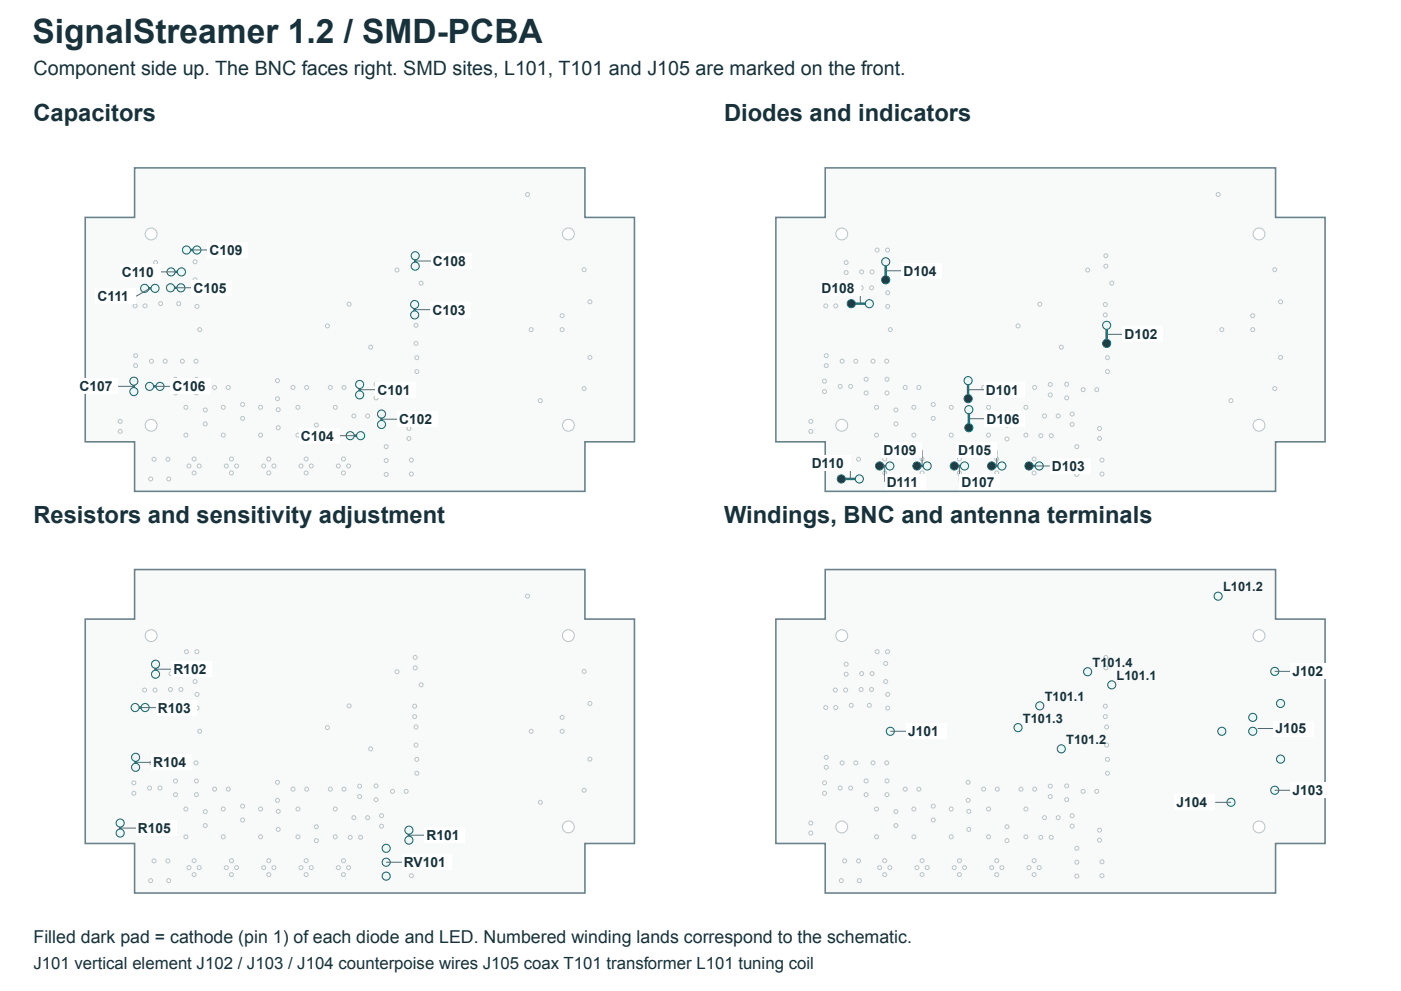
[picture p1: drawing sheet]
<svg xmlns="http://www.w3.org/2000/svg" width="420mm" height="297mm" viewBox="0 0 420 297" stroke-linecap="round" stroke-linejoin="round" font-family="sans-serif">
<path d="M40.3 50.3h135.1v14.9h14.8v67.2h-14.8v14.9h-135.1v-14.9h-14.8v-67.2h14.8z" fill="#f8faf9" stroke="#68818a" stroke-width=".47"/>
<g fill="#fff" stroke="#b8c4c7" stroke-width=".3">
<circle cx="58.5" cy="83.9" r=".59"/>
<circle cx="58.5" cy="78.5" r=".59"/>
<circle cx="124.5" cy="76.7" r=".59"/>
<circle cx="124.5" cy="79.8" r=".59"/>
<circle cx="123.3" cy="137.9" r=".59"/>
<circle cx="123.3" cy="142.1" r=".59"/>
<circle cx="104.7" cy="91.2" r=".59"/>
<circle cx="111.1" cy="104.1" r=".59"/>
<circle cx="98.1" cy="97.7" r=".59"/>
<circle cx="119" cy="80.9" r=".59"/>
<circle cx="101.4" cy="139.6" r=".59"/>
<circle cx="104.5" cy="139.6" r=".59"/>
<circle cx="83.2" cy="114.1" r=".59"/>
<circle cx="83.2" cy="119.5" r=".59"/>
<circle cx="103" cy="141.7" r=".59"/>
<circle cx="103" cy="137.6" r=".59"/>
<circle cx="124.3" cy="91.3" r=".59"/>
<circle cx="124.3" cy="94.4" r=".59"/>
<circle cx="103.1" cy="116.1" r=".59"/>
<circle cx="99" cy="116.1" r=".59"/>
<circle cx="121.8" cy="116.8" r=".59"/>
<circle cx="117.7" cy="116.8" r=".59"/>
<circle cx="115.8" cy="142.2" r=".59"/>
<circle cx="115.8" cy="138" r=".59"/>
<circle cx="115.8" cy="133.9" r=".59"/>
<circle cx="114.4" cy="124.1" r=".59"/>
<circle cx="114.4" cy="127.2" r=".59"/>
<circle cx="110.2" cy="124.7" r=".59"/>
<circle cx="106.1" cy="124.7" r=".59"/>
<circle cx="125" cy="111.4" r=".59"/>
<circle cx="125" cy="107.2" r=".59"/>
<circle cx="122.6" cy="128.4" r=".59"/>
<circle cx="122.6" cy="131.4" r=".59"/>
<circle cx="100.5" cy="122.1" r=".59"/>
<circle cx="100.5" cy="130.4" r=".59"/>
<circle cx="105" cy="130.6" r=".59"/>
<circle cx="108.1" cy="130.6" r=".59"/>
<circle cx="87.8" cy="116.1" r=".59"/>
<circle cx="91.9" cy="116.1" r=".59"/>
<circle cx="93.3" cy="139.6" r=".59"/>
<circle cx="90.2" cy="139.6" r=".59"/>
<circle cx="46.6" cy="78.7" r=".59"/>
<circle cx="46.6" cy="81.7" r=".59"/>
<circle cx="91.8" cy="137.6" r=".59"/>
<circle cx="91.8" cy="141.7" r=".59"/>
<circle cx="89.3" cy="122.1" r=".59"/>
<circle cx="89.3" cy="130.4" r=".59"/>
<circle cx="51.1" cy="86.3" r=".59"/>
<circle cx="54.2" cy="86.3" r=".59"/>
<circle cx="82.1" cy="139.6" r=".59"/>
<circle cx="79" cy="139.6" r=".59"/>
<circle cx="68.4" cy="116.1" r=".59"/>
<circle cx="64.3" cy="116.1" r=".59"/>
<circle cx="78.1" cy="122.1" r=".59"/>
<circle cx="78.1" cy="130.4" r=".59"/>
<circle cx="80.6" cy="137.6" r=".59"/>
<circle cx="80.6" cy="141.7" r=".59"/>
<circle cx="40.5" cy="91.7" r=".59"/>
<circle cx="43.5" cy="91.7" r=".59"/>
<circle cx="70.9" cy="139.6" r=".59"/>
<circle cx="67.8" cy="139.6" r=".59"/>
<circle cx="69.4" cy="137.6" r=".59"/>
<circle cx="69.4" cy="141.7" r=".59"/>
<circle cx="40.7" cy="106.6" r=".59"/>
<circle cx="40.7" cy="109.6" r=".59"/>
<circle cx="66.9" cy="122.1" r=".59"/>
<circle cx="66.9" cy="130.4" r=".59"/>
<circle cx="58.9" cy="117.8" r=".59"/>
<circle cx="58.9" cy="113.7" r=".59"/>
<circle cx="44.8" cy="115.8" r=".59"/>
<circle cx="48" cy="115.8" r=".59"/>
<circle cx="40.1" cy="117.4" r=".59"/>
<circle cx="40.1" cy="114.2" r=".59"/>
<circle cx="55.7" cy="122.1" r=".59"/>
<circle cx="55.7" cy="130.4" r=".59"/>
<circle cx="58.2" cy="137.6" r=".59"/>
<circle cx="58.2" cy="141.7" r=".59"/>
<circle cx="36" cy="126.3" r=".59"/>
<circle cx="36" cy="129.3" r=".59"/>
<circle cx="52.6" cy="117.8" r=".59"/>
<circle cx="52.6" cy="113.7" r=".59"/>
<circle cx="59.7" cy="139.6" r=".59"/>
<circle cx="56.6" cy="139.6" r=".59"/>
<circle cx="94.8" cy="127.4" r=".59"/>
<circle cx="94.8" cy="131.6" r=".59"/>
<circle cx="112.7" cy="115.1" r=".59"/>
<circle cx="112.7" cy="119.2" r=".59"/>
<circle cx="124.7" cy="97.5" r=".59"/>
<circle cx="124.7" cy="102.9" r=".59"/>
<circle cx="107.8" cy="118.3" r=".59"/>
<circle cx="107.8" cy="115.2" r=".59"/>
<circle cx="72.7" cy="121.2" r=".59"/>
<circle cx="72.7" cy="125.4" r=".59"/>
<circle cx="83.4" cy="128.2" r=".59"/>
<circle cx="83.4" cy="122.8" r=".59"/>
<circle cx="59" cy="74.9" r=".59"/>
<circle cx="55.9" cy="74.9" r=".59"/>
<circle cx="54.7" cy="108.2" r=".59"/>
<circle cx="58.8" cy="108.2" r=".59"/>
<circle cx="59.1" cy="87.7" r=".59"/>
<circle cx="59.1" cy="91.8" r=".59"/>
<circle cx="61.5" cy="122.9" r=".59"/>
<circle cx="61.5" cy="127" r=".59"/>
<circle cx="54.4" cy="81.5" r=".59"/>
<circle cx="51.3" cy="81.5" r=".59"/>
<circle cx="48.2" cy="91" r=".59"/>
<circle cx="53.6" cy="91" r=".59"/>
<circle cx="50.3" cy="137.6" r=".59"/>
<circle cx="46.2" cy="137.6" r=".59"/>
<circle cx="45.2" cy="143.5" r=".59"/>
<circle cx="50.6" cy="143.5" r=".59"/>
<circle cx="45.4" cy="108.2" r=".59"/>
<circle cx="49.5" cy="108.2" r=".59"/>
<circle cx="46.5" cy="86.4" r=".59"/>
<circle cx="43.4" cy="86.4" r=".59"/>
<circle cx="170.4" cy="127.5" r="1.77"/>
<circle cx="162" cy="120.1" r=".59"/>
<circle cx="45.3" cy="70.1" r="1.78"/>
<circle cx="170.4" cy="70.1" r="1.78"/>
<circle cx="175.1" cy="80.8" r=".59"/>
<circle cx="176.9" cy="90.4" r=".59"/>
<circle cx="168.5" cy="94.6" r=".59"/>
<circle cx="176.9" cy="107.1" r=".59"/>
<circle cx="168.5" cy="98.8" r=".59"/>
<circle cx="159.2" cy="98.8" r=".59"/>
<circle cx="45.3" cy="127.5" r="1.77"/>
<circle cx="175.1" cy="116.5" r=".59"/>
<circle cx="59.9" cy="98.8" r=".59"/>
<circle cx="158.1" cy="58.3" r=".59"/>
<circle cx="126.2" cy="84.9" r=".59"/>
</g>
<path d="M107.8 115.2v3.1" fill="none" stroke="#187078" stroke-width=".74" stroke-linecap="butt"/>
<g fill="#ecf8f6" stroke="#12636a" stroke-width=".3">
<circle cx="107.8" cy="118.3" r="1.21"/>
<circle cx="107.8" cy="115.2" r="1.21"/>
</g>
<path d="M114.4 124.1v3.1" fill="none" stroke="#187078" stroke-width=".74" stroke-linecap="butt"/>
<g fill="#ecf8f6" stroke="#12636a" stroke-width=".3">
<circle cx="114.4" cy="124.1" r="1.21"/>
<circle cx="114.4" cy="127.2" r="1.21"/>
</g>
<path d="M124.3 91.3v3.1" fill="none" stroke="#187078" stroke-width=".74" stroke-linecap="butt"/>
<g fill="#ecf8f6" stroke="#12636a" stroke-width=".3">
<circle cx="124.3" cy="91.3" r="1.21"/>
<circle cx="124.3" cy="94.4" r="1.21"/>
</g>
<path d="M105 130.6h3.1" fill="none" stroke="#187078" stroke-width=".74" stroke-linecap="butt"/>
<g fill="#ecf8f6" stroke="#12636a" stroke-width=".3">
<circle cx="105" cy="130.6" r="1.21"/>
<circle cx="108.1" cy="130.6" r="1.21"/>
</g>
<path d="M51.1 86.2h3.1" fill="none" stroke="#187078" stroke-width=".74" stroke-linecap="butt"/>
<g fill="#ecf8f6" stroke="#12636a" stroke-width=".3">
<circle cx="51.1" cy="86.3" r="1.21"/>
<circle cx="54.2" cy="86.3" r="1.21"/>
</g>
<path d="M44.8 115.8h3.1" fill="none" stroke="#187078" stroke-width=".74" stroke-linecap="butt"/>
<g fill="#ecf8f6" stroke="#12636a" stroke-width=".3">
<circle cx="44.8" cy="115.8" r="1.21"/>
<circle cx="48" cy="115.8" r="1.21"/>
</g>
<path d="M40.1 114.2v3.2" fill="none" stroke="#187078" stroke-width=".74" stroke-linecap="butt"/>
<g fill="#ecf8f6" stroke="#12636a" stroke-width=".3">
<circle cx="40.1" cy="117.4" r="1.21"/>
<circle cx="40.1" cy="114.2" r="1.21"/>
</g>
<path d="M124.5 76.7v3.1" fill="none" stroke="#187078" stroke-width=".74" stroke-linecap="butt"/>
<g fill="#ecf8f6" stroke="#12636a" stroke-width=".3">
<circle cx="124.5" cy="76.7" r="1.21"/>
<circle cx="124.5" cy="79.8" r="1.21"/>
</g>
<path d="M55.9 74.9h3.1" fill="none" stroke="#187078" stroke-width=".74" stroke-linecap="butt"/>
<g fill="#ecf8f6" stroke="#12636a" stroke-width=".3">
<circle cx="59" cy="74.9" r="1.21"/>
<circle cx="55.9" cy="74.9" r="1.21"/>
</g>
<path d="M51.3 81.5h3.1" fill="none" stroke="#187078" stroke-width=".74" stroke-linecap="butt"/>
<g fill="#ecf8f6" stroke="#12636a" stroke-width=".3">
<circle cx="54.4" cy="81.5" r="1.21"/>
<circle cx="51.3" cy="81.5" r="1.21"/>
</g>
<path d="M43.4 86.4h3.1" fill="none" stroke="#187078" stroke-width=".74" stroke-linecap="butt"/>
<g fill="#ecf8f6" stroke="#12636a" stroke-width=".3">
<circle cx="46.5" cy="86.4" r="1.21"/>
<circle cx="43.4" cy="86.4" r="1.21"/>
</g>
<path d="M107.8 116.8h4.7" fill="none" stroke="#526b74" stroke-width=".3"/>
<path d="M112.5 114.4h12.2v4.8h-12.2z" fill="#fff"/>
<path d="M114.4 125.6h4.7" fill="none" stroke="#526b74" stroke-width=".3"/>
<path d="M119.1 123.3h12.2v4.7h-12.2z" fill="#fff"/>
<path d="M124.3 92.8h4.7" fill="none" stroke="#526b74" stroke-width=".3"/>
<path d="M129 90.4h12.2v4.8h-12.2z" fill="#fff"/>
<path d="M101.8 130.6h4.7" fill="none" stroke="#526b74" stroke-width=".3"/>
<path d="M89.6 128.2h12.2v4.7h-12.2z" fill="#fff"/>
<path d="M52.7 86.2h4.7" fill="none" stroke="#526b74" stroke-width=".3"/>
<path d="M57.4 83.9h12.2v4.7h-12.2z" fill="#fff"/>
<path d="M46.4 115.8h4.7" fill="none" stroke="#526b74" stroke-width=".3"/>
<path d="M51.1 113.4h12.2v4.8h-12.2z" fill="#fff"/>
<path d="M35.4 115.8h4.7" fill="none" stroke="#526b74" stroke-width=".3"/>
<path d="M23.2 113.4h12.2v4.8h-12.2z" fill="#fff"/>
<path d="M124.5 78.2h4.7" fill="none" stroke="#526b74" stroke-width=".3"/>
<path d="M129.2 75.9h12.2v4.7h-12.2z" fill="#fff"/>
<path d="M57.5 74.9h4.7" fill="none" stroke="#526b74" stroke-width=".3"/>
<path d="M62.2 72.5h12.2v4.8h-12.2z" fill="#fff"/>
<path d="M48.1 81.5h4.7" fill="none" stroke="#526b74" stroke-width=".3"/>
<path d="M35.9 79.1h12.2v4.7h-12.2z" fill="#fff"/>
<path d="M40.8 88.8l4.1-2.4z" fill="#18313a" stroke="#526b74" stroke-width=".3"/>
<path d="M28.6 86.4h12.2v4.7h-12.2z" fill="#fff"/>
<path d="M247.4 50.3h135v14.9h14.8v67.2h-14.8v14.9h-135v-14.9h-14.8v-67.2h14.8z" fill="#f8faf9" stroke="#68818a" stroke-width=".47"/>
<g fill="#fff" stroke="#b8c4c7" stroke-width=".3">
<circle cx="265.5" cy="83.9" r=".59"/>
<circle cx="265.5" cy="78.5" r=".59"/>
<circle cx="331.5" cy="76.7" r=".59"/>
<circle cx="331.5" cy="79.8" r=".59"/>
<circle cx="330.4" cy="137.9" r=".59"/>
<circle cx="330.4" cy="142.1" r=".59"/>
<circle cx="311.7" cy="91.2" r=".59"/>
<circle cx="318.2" cy="104.1" r=".59"/>
<circle cx="305.2" cy="97.7" r=".59"/>
<circle cx="326.1" cy="80.9" r=".59"/>
<circle cx="308.5" cy="139.6" r=".59"/>
<circle cx="311.5" cy="139.6" r=".59"/>
<circle cx="290.2" cy="114.1" r=".59"/>
<circle cx="290.2" cy="119.5" r=".59"/>
<circle cx="310" cy="141.7" r=".59"/>
<circle cx="310" cy="137.6" r=".59"/>
<circle cx="331.4" cy="91.3" r=".59"/>
<circle cx="331.4" cy="94.4" r=".59"/>
<circle cx="310.2" cy="116.1" r=".59"/>
<circle cx="306.1" cy="116.1" r=".59"/>
<circle cx="328.8" cy="116.8" r=".59"/>
<circle cx="324.7" cy="116.8" r=".59"/>
<circle cx="322.8" cy="142.2" r=".59"/>
<circle cx="322.8" cy="138" r=".59"/>
<circle cx="322.8" cy="133.9" r=".59"/>
<circle cx="321.4" cy="124.1" r=".59"/>
<circle cx="321.4" cy="127.2" r=".59"/>
<circle cx="317.2" cy="124.7" r=".59"/>
<circle cx="313.1" cy="124.7" r=".59"/>
<circle cx="332" cy="111.4" r=".59"/>
<circle cx="332" cy="107.2" r=".59"/>
<circle cx="329.6" cy="128.4" r=".59"/>
<circle cx="329.6" cy="131.4" r=".59"/>
<circle cx="307.5" cy="122.1" r=".59"/>
<circle cx="307.5" cy="130.4" r=".59"/>
<circle cx="312" cy="130.6" r=".59"/>
<circle cx="315.1" cy="130.6" r=".59"/>
<circle cx="294.9" cy="116.1" r=".59"/>
<circle cx="299" cy="116.1" r=".59"/>
<circle cx="300.4" cy="139.6" r=".59"/>
<circle cx="297.3" cy="139.6" r=".59"/>
<circle cx="253.7" cy="78.7" r=".59"/>
<circle cx="253.7" cy="81.7" r=".59"/>
<circle cx="298.8" cy="137.6" r=".59"/>
<circle cx="298.8" cy="141.7" r=".59"/>
<circle cx="296.4" cy="122.1" r=".59"/>
<circle cx="296.4" cy="130.4" r=".59"/>
<circle cx="258.2" cy="86.3" r=".59"/>
<circle cx="261.3" cy="86.3" r=".59"/>
<circle cx="289.2" cy="139.6" r=".59"/>
<circle cx="286.1" cy="139.6" r=".59"/>
<circle cx="275.5" cy="116.1" r=".59"/>
<circle cx="271.4" cy="116.1" r=".59"/>
<circle cx="285.2" cy="122.1" r=".59"/>
<circle cx="285.2" cy="130.4" r=".59"/>
<circle cx="287.6" cy="137.6" r=".59"/>
<circle cx="287.6" cy="141.7" r=".59"/>
<circle cx="247.5" cy="91.7" r=".59"/>
<circle cx="250.5" cy="91.7" r=".59"/>
<circle cx="278" cy="139.6" r=".59"/>
<circle cx="274.9" cy="139.6" r=".59"/>
<circle cx="276.4" cy="137.6" r=".59"/>
<circle cx="276.4" cy="141.7" r=".59"/>
<circle cx="247.7" cy="106.6" r=".59"/>
<circle cx="247.7" cy="109.6" r=".59"/>
<circle cx="274" cy="122.1" r=".59"/>
<circle cx="274" cy="130.4" r=".59"/>
<circle cx="265.9" cy="117.8" r=".59"/>
<circle cx="265.9" cy="113.7" r=".59"/>
<circle cx="251.9" cy="115.8" r=".59"/>
<circle cx="255" cy="115.8" r=".59"/>
<circle cx="247.2" cy="117.4" r=".59"/>
<circle cx="247.2" cy="114.2" r=".59"/>
<circle cx="262.8" cy="122.1" r=".59"/>
<circle cx="262.8" cy="130.4" r=".59"/>
<circle cx="265.2" cy="137.6" r=".59"/>
<circle cx="265.2" cy="141.7" r=".59"/>
<circle cx="243.1" cy="126.3" r=".59"/>
<circle cx="243.1" cy="129.3" r=".59"/>
<circle cx="259.6" cy="117.8" r=".59"/>
<circle cx="259.6" cy="113.7" r=".59"/>
<circle cx="266.8" cy="139.6" r=".59"/>
<circle cx="263.7" cy="139.6" r=".59"/>
<circle cx="301.9" cy="127.4" r=".59"/>
<circle cx="301.9" cy="131.6" r=".59"/>
<circle cx="319.8" cy="115.1" r=".59"/>
<circle cx="319.8" cy="119.2" r=".59"/>
<circle cx="331.8" cy="97.5" r=".59"/>
<circle cx="331.8" cy="102.9" r=".59"/>
<circle cx="314.9" cy="118.3" r=".59"/>
<circle cx="314.9" cy="115.2" r=".59"/>
<circle cx="279.8" cy="121.2" r=".59"/>
<circle cx="279.8" cy="125.4" r=".59"/>
<circle cx="290.4" cy="128.2" r=".59"/>
<circle cx="290.4" cy="122.8" r=".59"/>
<circle cx="266.1" cy="74.9" r=".59"/>
<circle cx="262.9" cy="74.9" r=".59"/>
<circle cx="261.7" cy="108.2" r=".59"/>
<circle cx="265.8" cy="108.2" r=".59"/>
<circle cx="266.1" cy="87.7" r=".59"/>
<circle cx="266.1" cy="91.8" r=".59"/>
<circle cx="268.6" cy="122.9" r=".59"/>
<circle cx="268.6" cy="127" r=".59"/>
<circle cx="261.4" cy="81.5" r=".59"/>
<circle cx="258.3" cy="81.5" r=".59"/>
<circle cx="255.2" cy="91" r=".59"/>
<circle cx="260.6" cy="91" r=".59"/>
<circle cx="257.4" cy="137.6" r=".59"/>
<circle cx="253.2" cy="137.6" r=".59"/>
<circle cx="252.2" cy="143.5" r=".59"/>
<circle cx="257.6" cy="143.5" r=".59"/>
<circle cx="252.5" cy="108.2" r=".59"/>
<circle cx="256.6" cy="108.2" r=".59"/>
<circle cx="253.5" cy="86.4" r=".59"/>
<circle cx="250.4" cy="86.4" r=".59"/>
<circle cx="377.4" cy="127.5" r="1.77"/>
<circle cx="369" cy="120.1" r=".59"/>
<circle cx="252.3" cy="70.1" r="1.78"/>
<circle cx="377.4" cy="70.1" r="1.78"/>
<circle cx="382.2" cy="80.8" r=".59"/>
<circle cx="383.9" cy="90.4" r=".59"/>
<circle cx="375.6" cy="94.6" r=".59"/>
<circle cx="383.9" cy="107.1" r=".59"/>
<circle cx="375.6" cy="98.8" r=".59"/>
<circle cx="366.3" cy="98.8" r=".59"/>
<circle cx="252.3" cy="127.5" r="1.77"/>
<circle cx="382.2" cy="116.5" r=".59"/>
<circle cx="266.9" cy="98.8" r=".59"/>
<circle cx="365.2" cy="58.3" r=".59"/>
<circle cx="333.3" cy="84.9" r=".59"/>
</g>
<path d="M290.2 114.1v5.4" fill="none" stroke="#187078" stroke-width=".74" stroke-linecap="butt"/>
<circle cx="290.2" cy="114.1" r="1.21" fill="#ecf8f6" stroke="#12636a" stroke-width=".3"/>
<circle cx="290.2" cy="119.5" r="1.21" fill="#153e46" stroke="#12636a" stroke-width=".3"/>
<path d="M331.8 97.5v5.4" fill="none" stroke="#187078" stroke-width=".74" stroke-linecap="butt"/>
<circle cx="331.8" cy="97.5" r="1.21" fill="#ecf8f6" stroke="#12636a" stroke-width=".3"/>
<circle cx="331.8" cy="102.9" r="1.21" fill="#153e46" stroke="#12636a" stroke-width=".3"/>
<path d="M308.5 139.7h3" fill="none" stroke="#187078" stroke-width=".74" stroke-linecap="butt"/>
<circle cx="308.5" cy="139.6" r="1.21" fill="#153e46" stroke="#12636a" stroke-width=".3"/>
<circle cx="311.5" cy="139.6" r="1.21" fill="#ecf8f6" stroke="#12636a" stroke-width=".3"/>
<path d="M265.5 78.5v5.4" fill="none" stroke="#187078" stroke-width=".74" stroke-linecap="butt"/>
<circle cx="265.5" cy="83.9" r="1.21" fill="#153e46" stroke="#12636a" stroke-width=".3"/>
<circle cx="265.5" cy="78.5" r="1.21" fill="#ecf8f6" stroke="#12636a" stroke-width=".3"/>
<path d="M297.3 139.7h3.1" fill="none" stroke="#187078" stroke-width=".74" stroke-linecap="butt"/>
<circle cx="300.4" cy="139.6" r="1.21" fill="#ecf8f6" stroke="#12636a" stroke-width=".3"/>
<circle cx="297.3" cy="139.6" r="1.21" fill="#153e46" stroke="#12636a" stroke-width=".3"/>
<path d="M290.5 122.8v5.4" fill="none" stroke="#187078" stroke-width=".74" stroke-linecap="butt"/>
<circle cx="290.4" cy="128.2" r="1.21" fill="#153e46" stroke="#12636a" stroke-width=".3"/>
<circle cx="290.4" cy="122.8" r="1.21" fill="#ecf8f6" stroke="#12636a" stroke-width=".3"/>
<path d="M286.1 139.7h3" fill="none" stroke="#187078" stroke-width=".74" stroke-linecap="butt"/>
<circle cx="289.2" cy="139.6" r="1.21" fill="#ecf8f6" stroke="#12636a" stroke-width=".3"/>
<circle cx="286.1" cy="139.6" r="1.21" fill="#153e46" stroke="#12636a" stroke-width=".3"/>
<path d="M255.2 91h5.4" fill="none" stroke="#187078" stroke-width=".74" stroke-linecap="butt"/>
<circle cx="255.2" cy="91" r="1.21" fill="#153e46" stroke="#12636a" stroke-width=".3"/>
<circle cx="260.6" cy="91" r="1.21" fill="#ecf8f6" stroke="#12636a" stroke-width=".3"/>
<path d="M274.9 139.7h3.1" fill="none" stroke="#187078" stroke-width=".74" stroke-linecap="butt"/>
<circle cx="278" cy="139.6" r="1.21" fill="#ecf8f6" stroke="#12636a" stroke-width=".3"/>
<circle cx="274.9" cy="139.6" r="1.21" fill="#153e46" stroke="#12636a" stroke-width=".3"/>
<path d="M252.2 143.5h5.4" fill="none" stroke="#187078" stroke-width=".74" stroke-linecap="butt"/>
<circle cx="252.2" cy="143.5" r="1.21" fill="#153e46" stroke="#12636a" stroke-width=".3"/>
<circle cx="257.6" cy="143.5" r="1.21" fill="#ecf8f6" stroke="#12636a" stroke-width=".3"/>
<path d="M263.7 139.7h3.1" fill="none" stroke="#187078" stroke-width=".74" stroke-linecap="butt"/>
<circle cx="266.8" cy="139.6" r="1.21" fill="#ecf8f6" stroke="#12636a" stroke-width=".3"/>
<circle cx="263.7" cy="139.6" r="1.21" fill="#153e46" stroke="#12636a" stroke-width=".3"/>
<path d="M290.2 116.8h4.7" fill="none" stroke="#526b74" stroke-width=".3"/>
<path d="M294.9 114.4h12.2v4.8h-12.2z" fill="#fff"/>
<path d="M331.8 100.2h4.7" fill="none" stroke="#526b74" stroke-width=".3"/>
<path d="M336.5 97.8h12.2v4.8h-12.2z" fill="#fff"/>
<path d="M310 139.7h4.7" fill="none" stroke="#526b74" stroke-width=".3"/>
<path d="M314.7 137.3h12.2v4.7h-12.2z" fill="#fff"/>
<path d="M265.5 81.2h4.7" fill="none" stroke="#526b74" stroke-width=".3"/>
<path d="M270.2 78.8h12.2v4.7h-12.2z" fill="#fff"/>
<path d="M298.8 134.9v4.8" fill="none" stroke="#526b74" stroke-width=".3"/>
<path d="M286.6 132.6h12.2v4.7h-12.2z" fill="#fff"/>
<path d="M290.5 125.5h4.7" fill="none" stroke="#526b74" stroke-width=".3"/>
<path d="M295.2 123.1h12.2v4.8h-12.2z" fill="#fff"/>
<path d="M287.6 139.7v4.7" fill="none" stroke="#526b74" stroke-width=".3"/>
<path d="M287.6 142h12.2v4.8h-12.2z" fill="#fff"/>
<path d="M257.9 86.3v4.7" fill="none" stroke="#526b74" stroke-width=".3"/>
<path d="M245.7 83.9h12.2v4.7h-12.2z" fill="#fff"/>
<path d="M276.4 134.9v4.8" fill="none" stroke="#526b74" stroke-width=".3"/>
<path d="M264.2 132.6h12.2v4.7h-12.2z" fill="#fff"/>
<path d="M254.9 138.8v4.7" fill="none" stroke="#526b74" stroke-width=".3"/>
<path d="M242.7 136.4h12.2v4.8h-12.2z" fill="#fff"/>
<path d="M265.2 139.7v4.7" fill="none" stroke="#526b74" stroke-width=".3"/>
<path d="M265.2 142h12.2v4.8h-12.2z" fill="#fff"/>
<path d="M40.3 170.7h135.1v14.8h14.8v67.3h-14.8v14.8h-135.1v-14.8h-14.8v-67.3h14.8z" fill="#f8faf9" stroke="#68818a" stroke-width=".47"/>
<g fill="#fff" stroke="#b8c4c7" stroke-width=".3">
<circle cx="58.5" cy="204.3" r=".59"/>
<circle cx="58.5" cy="198.8" r=".59"/>
<circle cx="124.5" cy="197" r=".59"/>
<circle cx="124.5" cy="200.1" r=".59"/>
<circle cx="123.3" cy="258.3" r=".59"/>
<circle cx="123.3" cy="262.4" r=".59"/>
<circle cx="104.7" cy="211.5" r=".59"/>
<circle cx="111.1" cy="224.4" r=".59"/>
<circle cx="98.2" cy="218.1" r=".59"/>
<circle cx="119" cy="201.3" r=".59"/>
<circle cx="101.4" cy="260" r=".59"/>
<circle cx="104.5" cy="260" r=".59"/>
<circle cx="83.2" cy="234.5" r=".59"/>
<circle cx="83.2" cy="239.9" r=".59"/>
<circle cx="103" cy="262.1" r=".59"/>
<circle cx="103" cy="257.9" r=".59"/>
<circle cx="124.3" cy="211.6" r=".59"/>
<circle cx="124.3" cy="214.8" r=".59"/>
<circle cx="103.1" cy="236.5" r=".59"/>
<circle cx="99" cy="236.5" r=".59"/>
<circle cx="121.8" cy="237.2" r=".59"/>
<circle cx="117.7" cy="237.2" r=".59"/>
<circle cx="115.8" cy="262.6" r=".59"/>
<circle cx="115.8" cy="258.4" r=".59"/>
<circle cx="115.8" cy="254.2" r=".59"/>
<circle cx="114.4" cy="244.5" r=".59"/>
<circle cx="114.4" cy="247.6" r=".59"/>
<circle cx="110.2" cy="245" r=".59"/>
<circle cx="106.1" cy="245" r=".59"/>
<circle cx="125" cy="231.7" r=".59"/>
<circle cx="125" cy="227.6" r=".59"/>
<circle cx="122.6" cy="248.8" r=".59"/>
<circle cx="122.6" cy="251.8" r=".59"/>
<circle cx="100.5" cy="242.5" r=".59"/>
<circle cx="100.5" cy="250.8" r=".59"/>
<circle cx="105" cy="251" r=".59"/>
<circle cx="108.1" cy="251" r=".59"/>
<circle cx="87.8" cy="236.5" r=".59"/>
<circle cx="91.9" cy="236.5" r=".59"/>
<circle cx="93.3" cy="260" r=".59"/>
<circle cx="90.2" cy="260" r=".59"/>
<circle cx="46.6" cy="199.1" r=".59"/>
<circle cx="46.6" cy="202.1" r=".59"/>
<circle cx="91.8" cy="257.9" r=".59"/>
<circle cx="91.8" cy="262.1" r=".59"/>
<circle cx="89.3" cy="242.5" r=".59"/>
<circle cx="89.3" cy="250.8" r=".59"/>
<circle cx="51.1" cy="206.6" r=".59"/>
<circle cx="54.2" cy="206.6" r=".59"/>
<circle cx="82.1" cy="260" r=".59"/>
<circle cx="79" cy="260" r=".59"/>
<circle cx="68.4" cy="236.5" r=".59"/>
<circle cx="64.3" cy="236.5" r=".59"/>
<circle cx="78.1" cy="242.5" r=".59"/>
<circle cx="78.1" cy="250.8" r=".59"/>
<circle cx="80.6" cy="257.9" r=".59"/>
<circle cx="80.6" cy="262.1" r=".59"/>
<circle cx="40.5" cy="212.1" r=".59"/>
<circle cx="43.5" cy="212.1" r=".59"/>
<circle cx="70.9" cy="260" r=".59"/>
<circle cx="67.8" cy="260" r=".59"/>
<circle cx="69.4" cy="257.9" r=".59"/>
<circle cx="69.4" cy="262.1" r=".59"/>
<circle cx="40.7" cy="227" r=".59"/>
<circle cx="40.7" cy="230" r=".59"/>
<circle cx="66.9" cy="242.5" r=".59"/>
<circle cx="66.9" cy="250.8" r=".59"/>
<circle cx="58.9" cy="238.2" r=".59"/>
<circle cx="58.9" cy="234" r=".59"/>
<circle cx="44.8" cy="236.2" r=".59"/>
<circle cx="48" cy="236.2" r=".59"/>
<circle cx="40.1" cy="237.7" r=".59"/>
<circle cx="40.1" cy="234.6" r=".59"/>
<circle cx="55.7" cy="242.5" r=".59"/>
<circle cx="55.7" cy="250.8" r=".59"/>
<circle cx="58.2" cy="257.9" r=".59"/>
<circle cx="58.2" cy="262.1" r=".59"/>
<circle cx="36" cy="246.7" r=".59"/>
<circle cx="36" cy="249.7" r=".59"/>
<circle cx="52.6" cy="238.2" r=".59"/>
<circle cx="52.6" cy="234" r=".59"/>
<circle cx="59.7" cy="260" r=".59"/>
<circle cx="56.6" cy="260" r=".59"/>
<circle cx="94.8" cy="247.8" r=".59"/>
<circle cx="94.8" cy="251.9" r=".59"/>
<circle cx="112.7" cy="235.5" r=".59"/>
<circle cx="112.7" cy="239.6" r=".59"/>
<circle cx="124.7" cy="217.9" r=".59"/>
<circle cx="124.7" cy="223.3" r=".59"/>
<circle cx="107.8" cy="238.7" r=".59"/>
<circle cx="107.8" cy="235.6" r=".59"/>
<circle cx="72.7" cy="241.6" r=".59"/>
<circle cx="72.7" cy="245.8" r=".59"/>
<circle cx="83.4" cy="248.6" r=".59"/>
<circle cx="83.4" cy="243.2" r=".59"/>
<circle cx="59" cy="195.3" r=".59"/>
<circle cx="55.9" cy="195.3" r=".59"/>
<circle cx="54.7" cy="228.6" r=".59"/>
<circle cx="58.8" cy="228.6" r=".59"/>
<circle cx="59.1" cy="208.1" r=".59"/>
<circle cx="59.1" cy="212.2" r=".59"/>
<circle cx="61.5" cy="243.2" r=".59"/>
<circle cx="61.5" cy="247.4" r=".59"/>
<circle cx="54.4" cy="201.9" r=".59"/>
<circle cx="51.3" cy="201.9" r=".59"/>
<circle cx="48.2" cy="211.4" r=".59"/>
<circle cx="53.6" cy="211.4" r=".59"/>
<circle cx="50.3" cy="258" r=".59"/>
<circle cx="46.2" cy="258" r=".59"/>
<circle cx="45.2" cy="263.9" r=".59"/>
<circle cx="50.6" cy="263.9" r=".59"/>
<circle cx="45.4" cy="228.6" r=".59"/>
<circle cx="49.5" cy="228.6" r=".59"/>
<circle cx="46.5" cy="206.8" r=".59"/>
<circle cx="43.4" cy="206.8" r=".59"/>
<circle cx="170.4" cy="247.8" r="1.77"/>
<circle cx="162" cy="240.5" r=".59"/>
<circle cx="45.3" cy="190.5" r="1.78"/>
<circle cx="170.4" cy="190.5" r="1.77"/>
<circle cx="175.1" cy="201.2" r=".59"/>
<circle cx="176.9" cy="210.8" r=".59"/>
<circle cx="168.5" cy="215" r=".59"/>
<circle cx="176.9" cy="227.5" r=".59"/>
<circle cx="168.5" cy="219.2" r=".59"/>
<circle cx="159.2" cy="219.2" r=".59"/>
<circle cx="45.3" cy="247.8" r="1.78"/>
<circle cx="175.1" cy="236.8" r=".59"/>
<circle cx="59.9" cy="219.2" r=".59"/>
<circle cx="158.1" cy="178.7" r=".59"/>
<circle cx="126.2" cy="205.3" r=".59"/>
</g>
<path d="M122.6 248.8v3" fill="none" stroke="#187078" stroke-width=".74" stroke-linecap="butt"/>
<g fill="#ecf8f6" stroke="#12636a" stroke-width=".3">
<circle cx="122.6" cy="248.8" r="1.21"/>
<circle cx="122.6" cy="251.8" r="1.21"/>
</g>
<path d="M46.6 199v3.1" fill="none" stroke="#187078" stroke-width=".74" stroke-linecap="butt"/>
<g fill="#ecf8f6" stroke="#12636a" stroke-width=".3">
<circle cx="46.6" cy="199.1" r="1.21"/>
<circle cx="46.6" cy="202.1" r="1.21"/>
</g>
<path d="M40.5 212.1h3" fill="none" stroke="#187078" stroke-width=".74" stroke-linecap="butt"/>
<g fill="#ecf8f6" stroke="#12636a" stroke-width=".3">
<circle cx="40.5" cy="212" r="1.21"/>
<circle cx="43.5" cy="212" r="1.21"/>
</g>
<path d="M40.6 227v3" fill="none" stroke="#187078" stroke-width=".74" stroke-linecap="butt"/>
<g fill="#ecf8f6" stroke="#12636a" stroke-width=".3">
<circle cx="40.7" cy="227" r="1.21"/>
<circle cx="40.7" cy="230" r="1.21"/>
</g>
<path d="M36 246.7v3" fill="none" stroke="#187078" stroke-width=".74" stroke-linecap="butt"/>
<g fill="#ecf8f6" stroke="#12636a" stroke-width=".3">
<circle cx="36" cy="246.7" r="1.21"/>
<circle cx="36" cy="249.7" r="1.21"/>
<circle cx="115.8" cy="262.6" r="1.21"/>
<circle cx="115.8" cy="258.4" r="1.21"/>
<circle cx="115.8" cy="254.2" r="1.21"/>
</g>
<path d="M122.6 250.3h4.7" fill="none" stroke="#526b74" stroke-width=".3"/>
<path d="M127.3 247.9h12.2v4.8h-12.2z" fill="#fff"/>
<path d="M46.6 200.6h4.8" fill="none" stroke="#526b74" stroke-width=".3"/>
<path d="M51.4 198.2h12.2v4.7h-12.2z" fill="#fff"/>
<path d="M42 212.1h4.7" fill="none" stroke="#526b74" stroke-width=".3"/>
<path d="M46.7 209.7h12.2v4.7h-12.2z" fill="#fff"/>
<path d="M40.6 228.5h4.8" fill="none" stroke="#526b74" stroke-width=".3"/>
<path d="M45.4 226.1h12.2v4.7h-12.2z" fill="#fff"/>
<path d="M36 248.2h4.8" fill="none" stroke="#526b74" stroke-width=".3"/>
<path d="M40.8 245.8h12.1v4.7h-12.1z" fill="#fff"/>
<path d="M115.8 258.4h4.7" fill="none" stroke="#526b74" stroke-width=".3"/>
<path d="M120.5 256h14.8v4.8h-14.8z" fill="#fff"/>
<path d="M247.4 170.7h135v14.8h14.8v67.3h-14.8v14.8h-135v-14.8h-14.8v-67.3h14.8z" fill="#f8faf9" stroke="#68818a" stroke-width=".47"/>
<g fill="#fff" stroke="#b8c4c7" stroke-width=".3">
<circle cx="265.5" cy="204.3" r=".59"/>
<circle cx="265.5" cy="198.8" r=".59"/>
<circle cx="331.5" cy="197" r=".59"/>
<circle cx="331.5" cy="200.1" r=".59"/>
<circle cx="330.4" cy="258.3" r=".59"/>
<circle cx="330.4" cy="262.4" r=".59"/>
<circle cx="311.7" cy="211.5" r=".59"/>
<circle cx="318.2" cy="224.4" r=".59"/>
<circle cx="305.2" cy="218.1" r=".59"/>
<circle cx="326.1" cy="201.3" r=".59"/>
<circle cx="308.5" cy="260" r=".59"/>
<circle cx="311.5" cy="260" r=".59"/>
<circle cx="290.2" cy="234.5" r=".59"/>
<circle cx="290.2" cy="239.9" r=".59"/>
<circle cx="310" cy="262.1" r=".59"/>
<circle cx="310" cy="257.9" r=".59"/>
<circle cx="331.4" cy="211.6" r=".59"/>
<circle cx="331.4" cy="214.8" r=".59"/>
<circle cx="310.2" cy="236.5" r=".59"/>
<circle cx="306.1" cy="236.5" r=".59"/>
<circle cx="328.8" cy="237.2" r=".59"/>
<circle cx="324.7" cy="237.2" r=".59"/>
<circle cx="322.8" cy="262.6" r=".59"/>
<circle cx="322.8" cy="258.4" r=".59"/>
<circle cx="322.8" cy="254.2" r=".59"/>
<circle cx="321.4" cy="244.5" r=".59"/>
<circle cx="321.4" cy="247.6" r=".59"/>
<circle cx="317.2" cy="245" r=".59"/>
<circle cx="313.1" cy="245" r=".59"/>
<circle cx="332" cy="231.7" r=".59"/>
<circle cx="332" cy="227.6" r=".59"/>
<circle cx="329.6" cy="248.8" r=".59"/>
<circle cx="329.6" cy="251.8" r=".59"/>
<circle cx="307.5" cy="242.5" r=".59"/>
<circle cx="307.5" cy="250.8" r=".59"/>
<circle cx="312" cy="251" r=".59"/>
<circle cx="315.1" cy="251" r=".59"/>
<circle cx="294.9" cy="236.5" r=".59"/>
<circle cx="299" cy="236.5" r=".59"/>
<circle cx="300.4" cy="260" r=".59"/>
<circle cx="297.3" cy="260" r=".59"/>
<circle cx="253.7" cy="199.1" r=".59"/>
<circle cx="253.7" cy="202.1" r=".59"/>
<circle cx="298.8" cy="257.9" r=".59"/>
<circle cx="298.8" cy="262.1" r=".59"/>
<circle cx="296.4" cy="242.5" r=".59"/>
<circle cx="296.4" cy="250.8" r=".59"/>
<circle cx="258.2" cy="206.6" r=".59"/>
<circle cx="261.3" cy="206.6" r=".59"/>
<circle cx="289.2" cy="260" r=".59"/>
<circle cx="286.1" cy="260" r=".59"/>
<circle cx="275.5" cy="236.5" r=".59"/>
<circle cx="271.4" cy="236.5" r=".59"/>
<circle cx="285.2" cy="242.5" r=".59"/>
<circle cx="285.2" cy="250.8" r=".59"/>
<circle cx="287.6" cy="257.9" r=".59"/>
<circle cx="287.6" cy="262.1" r=".59"/>
<circle cx="247.5" cy="212.1" r=".59"/>
<circle cx="250.5" cy="212.1" r=".59"/>
<circle cx="278" cy="260" r=".59"/>
<circle cx="274.9" cy="260" r=".59"/>
<circle cx="276.4" cy="257.9" r=".59"/>
<circle cx="276.4" cy="262.1" r=".59"/>
<circle cx="247.7" cy="227" r=".59"/>
<circle cx="247.7" cy="230" r=".59"/>
<circle cx="274" cy="242.5" r=".59"/>
<circle cx="274" cy="250.8" r=".59"/>
<circle cx="265.9" cy="238.2" r=".59"/>
<circle cx="265.9" cy="234" r=".59"/>
<circle cx="251.9" cy="236.2" r=".59"/>
<circle cx="255" cy="236.2" r=".59"/>
<circle cx="247.2" cy="237.7" r=".59"/>
<circle cx="247.2" cy="234.6" r=".59"/>
<circle cx="262.8" cy="242.5" r=".59"/>
<circle cx="262.8" cy="250.8" r=".59"/>
<circle cx="265.2" cy="257.9" r=".59"/>
<circle cx="265.2" cy="262.1" r=".59"/>
<circle cx="243.1" cy="246.7" r=".59"/>
<circle cx="243.1" cy="249.7" r=".59"/>
<circle cx="259.6" cy="238.2" r=".59"/>
<circle cx="259.6" cy="234" r=".59"/>
<circle cx="266.8" cy="260" r=".59"/>
<circle cx="263.7" cy="260" r=".59"/>
<circle cx="301.9" cy="247.8" r=".59"/>
<circle cx="301.9" cy="251.9" r=".59"/>
<circle cx="319.8" cy="235.5" r=".59"/>
<circle cx="319.8" cy="239.6" r=".59"/>
<circle cx="331.8" cy="217.9" r=".59"/>
<circle cx="331.8" cy="223.3" r=".59"/>
<circle cx="314.9" cy="238.7" r=".59"/>
<circle cx="314.9" cy="235.6" r=".59"/>
<circle cx="279.8" cy="241.6" r=".59"/>
<circle cx="279.8" cy="245.8" r=".59"/>
<circle cx="290.4" cy="248.6" r=".59"/>
<circle cx="290.4" cy="243.2" r=".59"/>
<circle cx="266.1" cy="195.3" r=".59"/>
<circle cx="262.9" cy="195.3" r=".59"/>
<circle cx="261.7" cy="228.6" r=".59"/>
<circle cx="265.8" cy="228.6" r=".59"/>
<circle cx="266.1" cy="208.1" r=".59"/>
<circle cx="266.1" cy="212.2" r=".59"/>
<circle cx="268.6" cy="243.2" r=".59"/>
<circle cx="268.6" cy="247.4" r=".59"/>
<circle cx="261.4" cy="201.9" r=".59"/>
<circle cx="258.3" cy="201.9" r=".59"/>
<circle cx="255.2" cy="211.4" r=".59"/>
<circle cx="260.6" cy="211.4" r=".59"/>
<circle cx="257.4" cy="258" r=".59"/>
<circle cx="253.2" cy="258" r=".59"/>
<circle cx="252.2" cy="263.9" r=".59"/>
<circle cx="257.6" cy="263.9" r=".59"/>
<circle cx="252.5" cy="228.6" r=".59"/>
<circle cx="256.6" cy="228.6" r=".59"/>
<circle cx="253.5" cy="206.8" r=".59"/>
<circle cx="250.4" cy="206.8" r=".59"/>
<circle cx="377.4" cy="247.8" r="1.78"/>
<circle cx="369" cy="240.5" r=".59"/>
<circle cx="252.3" cy="190.5" r="1.77"/>
<circle cx="377.4" cy="190.5" r="1.77"/>
<circle cx="382.2" cy="201.2" r=".59"/>
<circle cx="383.9" cy="210.8" r=".59"/>
<circle cx="375.6" cy="215" r=".59"/>
<circle cx="383.9" cy="227.5" r=".59"/>
<circle cx="375.6" cy="219.2" r=".59"/>
<circle cx="366.3" cy="219.2" r=".59"/>
<circle cx="252.3" cy="247.8" r="1.78"/>
<circle cx="382.2" cy="236.8" r=".59"/>
<circle cx="266.9" cy="219.2" r=".59"/>
<circle cx="365.2" cy="178.7" r=".59"/>
<circle cx="333.3" cy="205.3" r=".59"/>
</g>
<g fill="#ecf8f6" stroke="#12636a" stroke-width=".3">
<circle cx="266.9" cy="219.2" r="1.21"/>
<circle cx="382.2" cy="201.2" r="1.21"/>
<circle cx="382.2" cy="236.8" r="1.21"/>
<circle cx="369" cy="240.4" r="1.21"/>
<circle cx="383.9" cy="210.8" r="1.21"/>
<circle cx="375.6" cy="215" r="1.21"/>
<circle cx="383.9" cy="227.5" r="1.21"/>
<circle cx="375.6" cy="219.2" r="1.21"/>
<circle cx="366.3" cy="219.2" r="1.21"/>
<circle cx="365.2" cy="178.7" r="1.21"/>
<circle cx="333.3" cy="205.3" r="1.21"/>
<circle cx="311.7" cy="211.5" r="1.21"/>
<circle cx="318.2" cy="224.4" r="1.21"/>
<circle cx="305.2" cy="218.1" r="1.21"/>
<circle cx="326.1" cy="201.3" r="1.21"/>
</g>
<path d="M266.9 219.2h4.7" fill="none" stroke="#526b74" stroke-width=".3"/>
<path d="M271.6 216.8h12.2v4.7h-12.2z" fill="#fff"/>
<path d="M382.1 201.2h4.8" fill="none" stroke="#526b74" stroke-width=".3"/>
<path d="M386.9 198.8h12.2v4.8h-12.2z" fill="#fff"/>
<path d="M382.1 236.8h4.8" fill="none" stroke="#526b74" stroke-width=".3"/>
<path d="M386.9 234.5h12.2v4.7h-12.2z" fill="#fff"/>
<path d="M364.3 240.5h4.7" fill="none" stroke="#526b74" stroke-width=".3"/>
<path d="M352.1 238.1h12.2v4.7h-12.2z" fill="#fff"/>
<path d="M377 218.3h4.8" fill="none" stroke="#526b74" stroke-width=".3"/>
<path d="M381.8 216h12.1v4.7h-12.1z" fill="#fff"/>
<text font-size="10.1" fill="#18313a" x="9.8" y="13">SignalStreamer 1.2 / SMD-PCBA</text>
<g font-size="7.1" fill="#18313a">
<text x="10.1" y="36.4">Capacitors</text>
<text x="217.1" y="36.4">Diodes and indicators</text>
<text x="10.1" y="156.8">Resistors and sensitivity adjustment</text>
<text x="217.1" y="156.8">Windings, BNC and antenna terminals</text>
</g>
<text font-size="5.9" fill="#18313a" x="10.1" y="22.5">Component side up. The BNC faces right. SMD sites, L101, T101 and J105 are marked on the front.</text>
<text font-size="5.3" fill="#18313a" x="10.1" y="282.5">Filled dark pad = cathode (pin 1) of each diode and LED. Numbered winding lands correspond to the schematic.</text>
<text font-size="5" fill="#18313a" x="10.1" y="290.5">J101 vertical element J102 / J103 / J104 counterpoise wires J105 coax T101 transformer L101 tuning coil</text>
<g font-size="4.1" fill="#18313a">
<text x="62.8" y="76.4">C109</text>
<text x="36.5" y="83">C110</text>
<text x="129.8" y="79.7">C108</text>
<text x="270.8" y="82.6">D104</text>
<text x="58" y="87.7">C105</text>
<text x="246.3" y="87.7">D108</text>
<text x="29.2" y="90.3">C111</text>
<text x="129.6" y="94.3">C103</text>
<text x="337.1" y="101.7">D102</text>
<text x="23.8" y="117.3">C107</text>
<text x="51.7" y="117.3">C106</text>
<text x="113.1" y="118.3">C101</text>
<text x="295.5" y="118.3">D101</text>
<text x="119.7" y="127.1">C102</text>
<text x="295.8" y="127">D106</text>
<text x="90.2" y="132.1">C104</text>
<text x="264.8" y="136.4">D109</text>
<text x="287.2" y="136.4">D105</text>
<text x="243.3" y="140.3">D110</text>
<text x="315.3" y="141.1">D103</text>
<text x="265.8" y="145.9">D111</text>
<text x="288.2" y="145.9">D107</text>
<text x="52" y="202">R102</text>
<text x="387.5" y="202.7">J102</text>
<text x="47.3" y="213.5">R103</text>
<text x="272.2" y="220.6">J101</text>
<text x="382.3" y="219.8">J105</text>
<text x="46" y="230">R104</text>
<text x="387.5" y="238.3">J103</text>
<text x="352.7" y="241.9">J104</text>
<text x="41.3" y="249.7">R105</text>
<text x="127.9" y="251.8">R101</text>
<text x="121.1" y="259.9">RV101</text>
</g>
<g font-size="3.8" fill="#18313a">
<text x="366.7" y="177.2">L101.2</text>
<text x="327.5" y="199.8">T101.4</text>
<text x="334.8" y="203.8">L101.1</text>
<text x="313.2" y="210.1">T101.1</text>
<text x="306.7" y="216.6">T101.3</text>
<text x="319.6" y="222.9">T101.2</text>
</g>
</svg>
